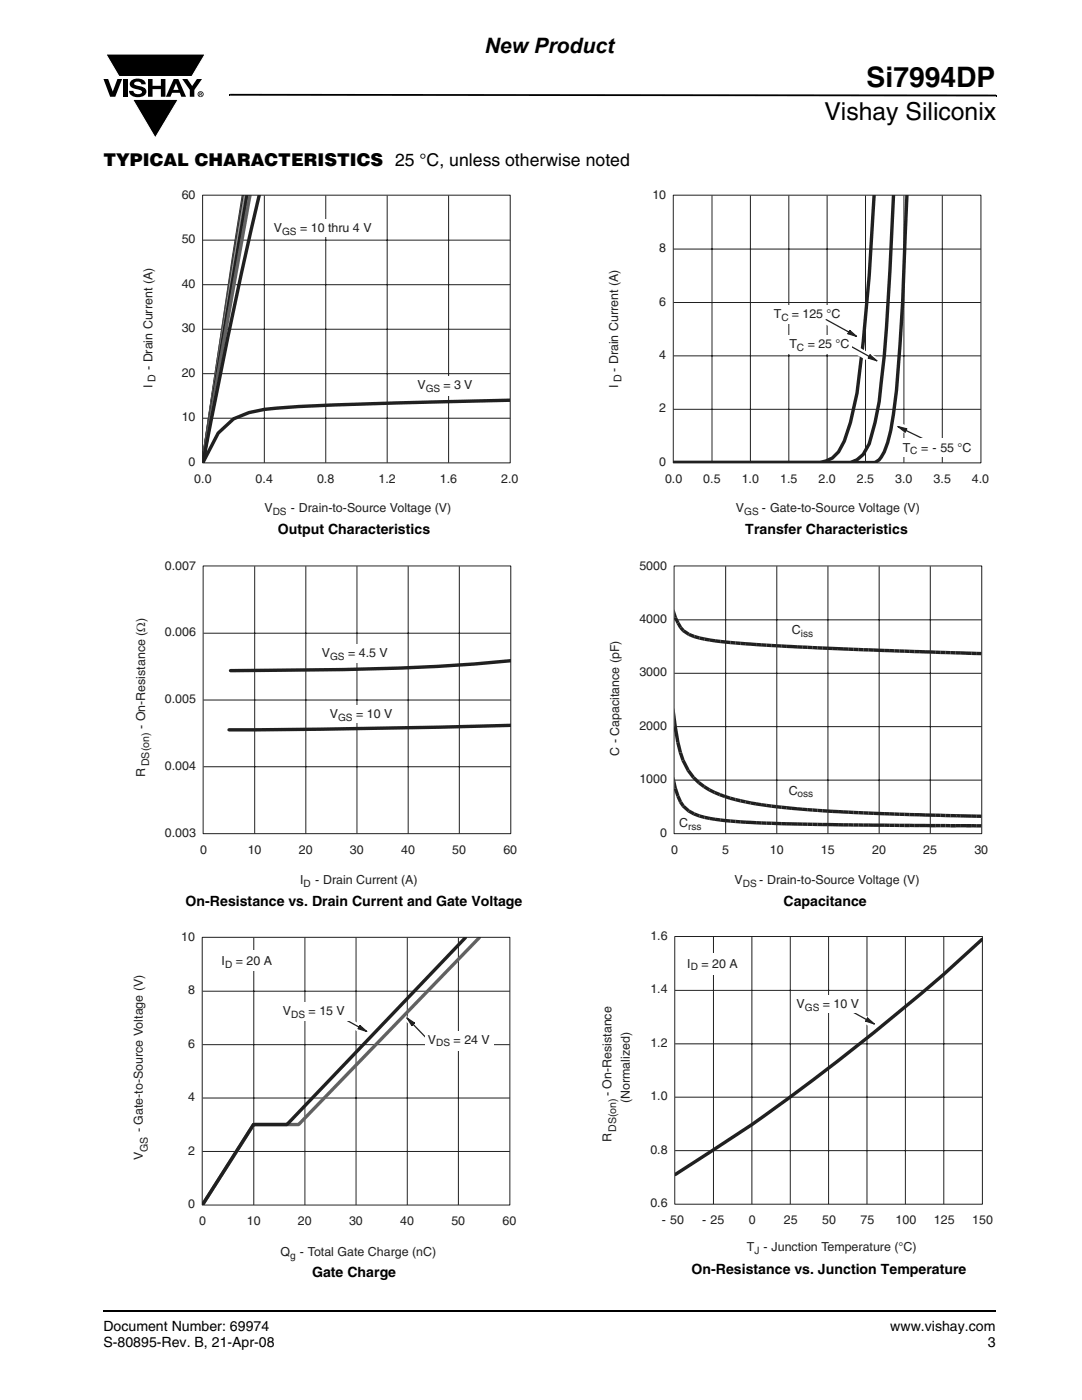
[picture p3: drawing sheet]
<svg xmlns="http://www.w3.org/2000/svg" width="216mm" height="279mm" viewBox="0 0 216 279" stroke-linecap="round" stroke-linejoin="round" font-family="sans-serif">
<path d="M20.5 261.5h.1v.4h-.1z" fill="#000"/>
<path d="M20.6 261.7h178.2" fill="none" stroke="#000" stroke-width=".36"/>
<path d="M20.6 10.7h20.5v17h-20.5z" fill="#fff"/>
<g fill="#000">
<path d="M20.6 15.8h1l.9 2.5 .9-2.5h1l-1.4 3.5h-1zM21.1 10.8h19.8l-2.6 4.5h-14.6zM24.5 15.8h.9v3.5h-.9zM26.2 16.1a2.08 2.08 0 0 1 2.8 .3l.1 .4h-.9a.78 .78 0 0 0-.7-.5 .78 .78 0 0 0-.7 .4l.2 .3 1 .2a1.06 1.06 0 0 1 1.2 1 1.06 1.06 0 0 1-1.1 1.1 1.71 1.71 0 0 1-2.3-1.2h.8a.95 .95 0 0 0 .8 .7 .95 .95 0 0 0 .9-.4 1.3 1.3 0 0 0-1.2-.6 1.02 1.02 0 0 1-1-.6 1.02 1.02 0 0 1 .1-1.1zM29.5 15.8h.9v1.3h1.7v-1.3h.9v3.5h-.9v-1.5h-1.7v1.5h-.9zM26.5 19.8h9.1l-4.6 7.7zM36.4 15.8h1l.9 1.4 1-1.4h1l-1.5 2.2v1.3h-.9v-1.4zM45.7 18.7h.2v.4h-.2zM45.9 18.7l152.9 .2v.3l-152.9-.1zM198.8 18.9h.1v.3h-.1z"/>
<path d="M35.1 16.6l-.5 1.3h1zM34.7 15.8h.9l1.5 3.5h-.9l-.3-.8h-1.6l-.3 .8h-.9z"/>
<path d="M39.9 18.6v.1h.2v-.1zM39.8 18.5h.4l.1 .2-.2 .1 .2 .3-.3-.3-.1 .3h-.1zM39.6 18.8a.45 .45 0 0 0 .9 0 .45 .45 0 0 0-.9 0zM39.4 18.8a.6 .6 0 0 1 1.2 0 .6 .6 0 0 1-1.2 0z"/>
</g>
<path d="M21.1 10.8h19.8l-2.6 4.5h-14.5zM26.5 19.8h9.1l-4.6 7.7z" fill="none" stroke="#fff" stroke-width=".2"/>
<path d="M28.3 37.5h75.2v65.6h-75.2z" fill="#fff"/>
<path d="M40.4 39h61.4v53.4h-61.4zM52.7 39v53.4M65 39v53.4M77.3 39v53.4M89.5 39v53.4M40.5 56.8h61.3M40.5 47.9h61.3M40.5 74.6h61.3M40.5 65.7h61.3M40.5 83.5h61.3" fill="none" stroke="#231f20" stroke-width=".2"/>
<path d="M48.6 39l-8.1 53.3M48.8 39l-8.3 53.3M49.3 39l-5.8 34.2-3 19.1M51.7 39a1284.9 1284.9 0 0 0-11.2 53.3M101.8 79.9l-25.6 .6a351.6 351.6 0 0 0-23.5 1.2l-3 .6-3.1 1.3-3.1 2.8-3 5.9" fill="none" stroke="#231f20" stroke-width=".68"/>
<path d="M48.7 39l-5.2 32.8-3 20.5 9.4-53.3" fill="none" stroke="#636366" stroke-width=".68"/>
<path d="M49 39l-8.5 53.3" fill="none" stroke="#929497" stroke-width=".68"/>
<g fill="#fff">
<path d="M53.2 43.8h20.8v3.6h-20.8z"/>
<path d="M82.9 75.1h12.2v3.8h-12.2z"/>
<path d="M26.8 111.5h76.4v66h-76.4z"/>
</g>
<path d="M40.5 112.9h61.4v53.5h-61.4zM50.8 113v53.4M61 113v53.4M71.2 113v53.4M81.4 113v53.4M91.7 113v53.4M40.6 139.7h61.3M40.6 126.4h61.3M40.6 153h61.3" fill="none" stroke="#231f20" stroke-width=".2"/>
<path d="M101.9 131.9a518.7 518.7 0 0 1-50.9 1.9h-5M101.9 144.8a2104.4 2104.4 0 0 1-56.2 .9" fill="none" stroke="#231f20" stroke-width=".68"/>
<g fill="#fff">
<path d="M63.7 128.7h13.7v3.6h-13.7z"/>
<path d="M65.4 140.8h12.9v3.5h-12.9z"/>
<path d="M26.4 185.7h76.6v66h-76.6z"/>
</g>
<path d="M40.4 187.1h61.3v53.4h-61.3zM40.4 197.8h61.3M50.6 187.1v53.4M60.8 187.1v53.4M71 187.1v53.4M81.3 187.1v53.4M91.5 187.1v53.4M40.4 219.1h61.3M40.4 208.5h61.3M40.4 229.8h61.3" fill="none" stroke="#231f20" stroke-width=".2"/>
<path d="M95.6 187.1l-36 37.3h-9l-10.2 16" fill="none" stroke="#636366" stroke-width=".68"/>
<path d="M92.9 187.1l-35.6 37.3h-6.7l-10.2 16" fill="none" stroke="#231f20" stroke-width=".68"/>
<path d="M43.4 189.7h14.5v4h-14.5z" fill="#fff"/>
<path d="M80.7 203.5l1.1-1.1 5.1 5.3-1.1 1.1z" fill-rule="evenodd" fill="#fff"/>
<path d="M81.2 203.2l1.5 1-.5 .5z" fill="#231f20"/>
<path d="M81.2 203.2l1.5 1-.5 .5zM82.4 204.4l3.6 3.7" fill="none" stroke="#231f20" stroke-width=".25"/>
<path d="M84.8 205.8h13.7v3.8h-13.7z" fill="#fff"/>
<path d="M67.1 201.8l6.5 3.6-.8 1.3-6.4-3.6z" fill-rule="evenodd" fill="#fff"/>
<path d="M71.8 204.7l1.4 1.1-1.7-.5z" fill="#231f20"/>
<path d="M67.1 202.5l4.6 2.5M71.8 204.7l1.4 1.1-1.7-.5z" fill="none" stroke="#231f20" stroke-width=".25"/>
<g fill="#fff">
<path d="M55.5 200h14.4v3.7h-14.4z"/>
<path d="M121.2 37.5h76.2v65.6h-76.2z"/>
</g>
<path d="M134.3 39h61.4v53.4h-61.4zM142.1 39v53.4M149.7 39v53.4M157.4 39v53.4M165 39v53.4M172.7 39v53.4M180.4 39v53.4M188 39v53.4M134.4 49.7h61.3M134.4 71h61.3M134.4 60.4h61.3M134.4 81.7h61.3" fill="none" stroke="#231f20" stroke-width=".2"/>
<path d="M174.4 39l-1 16-1.2 13.3-1.2 10.2-1.3 5.8-1.2 3.7a5.7 5.7 0 0 1-4.9 4.3h-29.2M178.3 39l-.8 16.9a351.9 351.9 0 0 1-2.1 24.2l-.8 4.2-1.2 4.3-1.2 2.1-1.2 1.1-1.3 .5h-35.3M181 39l-.9 21.3-.5 8.6a92.3 92.3 0 0 1-2.5 19.4 5.6 5.6 0 0 1-2.5 4h-40.2" fill="none" stroke="#231f20" stroke-width=".68"/>
<path d="M179.5 84.3l6.6 3.2-.7 1.4-6.6-3.3z" fill-rule="evenodd" fill="#fff"/>
<path d="M179.2 85.1l1.7 .5-.3 .6z" fill="#231f20"/>
<path d="M179.2 85.1l1.7 .5-.3 .6zM180.7 85.9l4.7 2.3" fill="none" stroke="#231f20" stroke-width=".25"/>
<path d="M153.4 60.9h14.8v3.8h-14.8z" fill="#fff"/>
<path d="M168.9 67.9l6.5 3.6-.8 1.3-6.4-3.5z" fill-rule="evenodd" fill="#fff"/>
<path d="M173.6 70.8l1.3 1.2-1.6-.5z" fill="#231f20"/>
<path d="M168.9 68.6l4.6 2.6M173.6 70.8l1.3 1.2-1.6-.5z" fill="none" stroke="#231f20" stroke-width=".25"/>
<g fill="#fff">
<path d="M156.1 66.9h13.9v3.6h-13.9z"/>
<path d="M179.2 87.6h15.5v3.6h-15.5z"/>
</g>
<path d="M164.8 63.1l6.5 3.5-.7 1.4-6.5-3.6z" fill-rule="evenodd" fill="#fff"/>
<path d="M169.6 66l1.3 1.1-1.7-.5z" fill="#231f20"/>
<path d="M164.8 63.8l4.7 2.5M169.6 66l1.3 1.1-1.7-.5z" fill="none" stroke="#231f20" stroke-width=".25"/>
<path d="M121.4 111.5h75.8v66h-75.8z" fill="#fff"/>
<path d="M144.8 113v53.4M155 113v53.4M165.2 113v53.4M175.4 113v53.4M185.6 113v53.4M134.6 134.4h61.3M134.6 123.7h61.3M134.6 155.7h61.3M134.6 145h61.3" fill="none" stroke="#231f20" stroke-width=".2"/>
<g fill="#231f20">
<path d="M134.6 141.2l.5 3.8-.6 .1 .1 1.3z" fill-rule="evenodd"/>
<path d="M134.5 145.1l.6-.1 .5 3-.7 .2z" fill-rule="evenodd"/>
<path d="M134.9 148.2l.7-.2 .5 2.1-.7 .2z" fill-rule="evenodd"/>
<path d="M135.4 150.3l.7-.2 .5 1.5-.6 .3z" fill-rule="evenodd"/>
<path d="M136 151.9l.6-.3 1 2-.6 .4z" fill-rule="evenodd"/>
<path d="M137 154l.6-.4 1 1.3-.5 .5z" fill-rule="evenodd"/>
<path d="M138.1 155.4l.5-.5 1.1 1-.5 .5z" fill-rule="evenodd"/>
<path d="M139.7 155.9l1 .8-.4 .6-1.1-.9z" fill-rule="evenodd"/>
<path d="M140.7 156.7l1 .6-.3 .6-1.1-.6z" fill-rule="evenodd"/>
<path d="M141.7 157.3l1 .5-.3 .7-1-.6z" fill-rule="evenodd"/>
<path d="M142.7 157.8l1.1 .5-.3 .6-1.1-.4z" fill-rule="evenodd"/>
<path d="M143.8 158.3l1 .4-.2 .6-1.1-.4z" fill-rule="evenodd"/>
<path d="M144.8 158.7l1 .3-.2 .6-1-.3z" fill-rule="evenodd"/>
<path d="M145.8 159l1 .2-.2 .7-1-.3z" fill-rule="evenodd"/>
<path d="M146.8 159.2l1 .3-.1 .7-1.1-.3z" fill-rule="evenodd"/>
<path d="M147.8 159.5l1.1 .2-.2 .7-1-.2z" fill-rule="evenodd"/>
<path d="M148.9 159.7l1 .2-.2 .7-1-.2z" fill-rule="evenodd"/>
<path d="M149.9 159.9l1 .2-.1 .7-1.1-.2z" fill-rule="evenodd"/>
<path d="M150.9 160.1l1 .2-.1 .6-1-.1z" fill-rule="evenodd"/>
<path d="M151.9 160.3l1 .1-.1 .7-1-.2z" fill-rule="evenodd"/>
<path d="M152.9 160.4l1.1 .1-.1 .7-1.1-.1z" fill-rule="evenodd"/>
<path d="M154 160.5l1 .2-.1 .6-1-.1z" fill-rule="evenodd"/>
<path d="M155 160.7l1 .1-.1 .6-1-.1z" fill-rule="evenodd"/>
<path d="M156 160.8l1 .1-.1 .7-1-.2z" fill-rule="evenodd"/>
<path d="M157 160.9l1 .1v.7l-1.1-.1z" fill-rule="evenodd"/>
<path d="M158 161l1.1 .1-.1 .6h-1z" fill-rule="evenodd"/>
<path d="M159.1 161.1l1 .1-.1 .6-1-.1z" fill-rule="evenodd"/>
<path d="M160.1 161.2l1 .1v.6l-1.1-.1z" fill-rule="evenodd"/>
<path d="M161.1 161.3h1v.7l-1-.1z" fill-rule="evenodd"/>
<path d="M162.1 161.3l1 .1v.7l-1-.1z" fill-rule="evenodd"/>
<path d="M163.1 161.4l1.1 .1-.1 .6h-1z" fill-rule="evenodd"/>
<path d="M164.2 161.5h1l-.1 .7-1-.1z" fill-rule="evenodd"/>
<path d="M165.2 161.5l1 .1v.7l-1.1-.1z" fill-rule="evenodd"/>
<path d="M166.2 161.6h1v.7h-1z" fill-rule="evenodd"/>
<path d="M167.2 161.6l1 .1v.7l-1-.1z" fill-rule="evenodd"/>
<path d="M168.2 161.7h1.1l-.1 .7h-1z" fill-rule="evenodd"/>
<path d="M169.3 161.7l1 .1v.7l-1.1-.1z" fill-rule="evenodd"/>
<path d="M170.3 161.8h1v.7h-1z" fill-rule="evenodd"/>
<path d="M171.3 161.8l1 .1v.7l-1-.1z" fill-rule="evenodd"/>
<path d="M172.3 161.9h1.1l-.2 .7h-.9z" fill-rule="evenodd"/>
<path d="M173.4 161.9l1 .1-.1 .7-1.1-.1z" fill-rule="evenodd"/>
<path d="M174.4 162h1v.7h-1.1z" fill-rule="evenodd"/>
<path d="M175.4 162l1 .1v.6h-1z" fill-rule="evenodd"/>
<path d="M176.4 162.1h1v.7l-1-.1z" fill-rule="evenodd"/>
<path d="M177.4 162.1h1.1l-.1 .7h-1z" fill-rule="evenodd"/>
<path d="M178.5 162.1l1 .1v.6h-1.1z" fill-rule="evenodd"/>
<path d="M179.5 162.2h1v.7l-1-.1z" fill-rule="evenodd"/>
<path d="M180.5 162.2h1v.7h-1z" fill-rule="evenodd"/>
<path d="M181.5 162.2h1l.1 .7h-1.1z" fill-rule="evenodd"/>
<path d="M182.5 162.2l1.1 .1v.6h-1z" fill-rule="evenodd"/>
<path d="M183.6 162.3h1v.7l-1-.1z" fill-rule="evenodd"/>
<path d="M184.6 162.3h1v.7h-1z" fill-rule="evenodd"/>
<path d="M185.6 162.3l1 .1v.6h-1z" fill-rule="evenodd"/>
<path d="M186.6 162.4h1.1l-.1 .7-1-.1z" fill-rule="evenodd"/>
<path d="M187.7 162.4h1v.7h-1.1z" fill-rule="evenodd"/>
<path d="M188.7 162.4h1v.7h-1z" fill-rule="evenodd"/>
<path d="M189.7 162.4l1 .1 .3 .6h-1.3z" fill-rule="evenodd"/>
<path d="M190.7 162.5h1v.7l-.7-.1z" fill-rule="evenodd"/>
<path d="M191.7 162.5h1.1l-.1 .7h-1z" fill-rule="evenodd"/>
<path d="M192.8 162.5h1v.7h-1.1z" fill-rule="evenodd"/>
<path d="M193.8 162.5h1v.7h-1z" fill-rule="evenodd"/>
<path d="M194.8 162.5l1 .1v.6h-1z" fill-rule="evenodd"/>
<path d="M134.6 155l.5 2.2-.6 .2 .1 .6z" fill-rule="evenodd"/>
<path d="M134.5 157.4l.6-.2 .5 1.6-.6 .2z" fill-rule="evenodd"/>
<path d="M135 159l.6-.2 .5 1.1-.6 .3z" fill-rule="evenodd"/>
<path d="M135.5 160.2l.6-.3 .5 .8-.5 .4z" fill-rule="evenodd"/>
<path d="M136.1 161.1l.5-.4 1 .9-.4 .5z" fill-rule="evenodd"/>
<path d="M137.6 161.6l1 .5-.2 .7-1.2-.7z" fill-rule="evenodd"/>
<path d="M138.6 162.1l1.1 .4-.2 .7-1.1-.4z" fill-rule="evenodd"/>
<path d="M139.7 162.5l1 .3-.2 .7-1-.3z" fill-rule="evenodd"/>
<path d="M140.7 162.8l1 .2-.1 .7-1.1-.2z" fill-rule="evenodd"/>
<path d="M141.7 163l1 .2-.1 .6-1-.1z" fill-rule="evenodd"/>
<path d="M142.7 163.2l1.1 .1-.1 .7-1.1-.2z" fill-rule="evenodd"/>
<path d="M143.8 163.3l1 .1-.1 .7-1-.1z" fill-rule="evenodd"/>
<path d="M144.8 163.4l1 .1-.1 .7-1-.1z" fill-rule="evenodd"/>
<path d="M145.8 163.5l1 .1v.7l-1.1-.1z" fill-rule="evenodd"/>
<path d="M146.8 163.6l1 .1v.7l-1-.1z" fill-rule="evenodd"/>
<path d="M147.8 163.7l1.1 .1-.1 .6h-1z" fill-rule="evenodd"/>
<path d="M148.9 163.8h1l-.1 .7-1-.1z" fill-rule="evenodd"/>
<path d="M149.9 163.8l1 .1v.6h-1.1z" fill-rule="evenodd"/>
<path d="M150.9 163.9h1v.7l-1-.1z" fill-rule="evenodd"/>
<path d="M151.9 163.9h1v.7h-1z" fill-rule="evenodd"/>
<path d="M152.9 163.9l1.1 .1-.1 .6h-1z" fill-rule="evenodd"/>
<path d="M154 164h1v.7l-1.1-.1z" fill-rule="evenodd"/>
<path d="M155 164h1v.7h-1z" fill-rule="evenodd"/>
<path d="M156 164l1 .1v.6h-1z" fill-rule="evenodd"/>
<path d="M157 164.1h1v.7l-1-.1z" fill-rule="evenodd"/>
<path d="M158 164.1h1.1l-.1 .7h-1z" fill-rule="evenodd"/>
<path d="M159.1 164.1h1v.7h-1.1z" fill-rule="evenodd"/>
<path d="M160.1 164.1l1 .1v.6h-1z" fill-rule="evenodd"/>
<path d="M161.1 164.2h1v.7l-1-.1z" fill-rule="evenodd"/>
<path d="M162.1 164.2h1v.7h-1z" fill-rule="evenodd"/>
<path d="M163.1 164.2h1.1v.7h-1.1z" fill-rule="evenodd"/>
<path d="M164.2 164.2h1v.7h-1z" fill-rule="evenodd"/>
<path d="M165.2 164.2h1v.7h-1z" fill-rule="evenodd"/>
<path d="M166.2 164.2l1 .1v.6h-1z" fill-rule="evenodd"/>
<path d="M167.2 164.3h1v.7l-1-.1z" fill-rule="evenodd"/>
<path d="M168.2 164.3h1.1v.7h-1.1z" fill-rule="evenodd"/>
<path d="M169.3 164.3h1v.7h-1z" fill-rule="evenodd"/>
<path d="M170.3 164.3h1v.7h-1z" fill-rule="evenodd"/>
<path d="M171.3 164.3h1l.1 .7h-1.1z" fill-rule="evenodd"/>
<path d="M172.3 164.3h1.1v.7h-1z" fill-rule="evenodd"/>
<path d="M173.4 164.3h1v.7h-1z" fill-rule="evenodd"/>
<path d="M174.4 164.3h1v.7h-1z" fill-rule="evenodd"/>
<path d="M175.4 164.3h1v.7h-1z" fill-rule="evenodd"/>
<path d="M176.4 164.3l1 .1 .1 .6h-1.1z" fill-rule="evenodd"/>
<path d="M177.4 164.4h1.1v.6h-1z" fill-rule="evenodd"/>
<path d="M178.5 164.4h1v.7l-1-.1z" fill-rule="evenodd"/>
<path d="M179.5 164.4h1v.7h-1z" fill-rule="evenodd"/>
</g>
<path d="M181 164.4v.7" fill="none" stroke="#231f20" stroke-width="1" stroke-linecap="butt"/>
<g fill="#231f20">
<path d="M181.5 164.4h1v.7h-1z" fill-rule="evenodd"/>
<path d="M182.5 164.4h1.1v.7h-1.1z" fill-rule="evenodd"/>
<path d="M183.6 164.4h1v.7h-1z" fill-rule="evenodd"/>
<path d="M184.6 164.4h1v.7h-1z" fill-rule="evenodd"/>
</g>
<path d="M186.1 164.4v.7" fill="none" stroke="#231f20" stroke-width="1" stroke-linecap="butt"/>
<g fill="#231f20">
<path d="M186.6 164.4h1.1l-.1 .7h-1z" fill-rule="evenodd"/>
<path d="M187.7 164.4h1v.7h-1.1z" fill-rule="evenodd"/>
<path d="M188.7 164.4l1 .1v.6h-1z" fill-rule="evenodd"/>
</g>
<path d="M190.2 164.5v.6" fill="none" stroke="#231f20" stroke-width="1" stroke-linecap="butt"/>
<g fill="#231f20">
<path d="M190.7 164.5h1v.6h-1z" fill-rule="evenodd"/>
<path d="M191.7 164.5h1.1v.6h-1.1z" fill-rule="evenodd"/>
</g>
<path d="M193.3 164.5v.6" fill="none" stroke="#231f20" stroke-width="1" stroke-linecap="butt"/>
<g fill="#231f20">
<path d="M193.8 164.5h1v.6h-1z" fill-rule="evenodd"/>
<path d="M194.8 164.5h1v.6h-1z" fill-rule="evenodd"/>
<path d="M134.6 121.6l.5 1.5-.6 .3 .1 .3z" fill-rule="evenodd"/>
<path d="M134.5 123.4l.6-.3 .5 1.1-.6 .3z" fill-rule="evenodd"/>
<path d="M135 124.5l.6-.3 .5 .9-.6 .3z" fill-rule="evenodd"/>
<path d="M135.5 125.4l.6-.3 .5 .5-.4 .5z" fill-rule="evenodd"/>
<path d="M136.6 125.6l1 .7-.3 .6-1.1-.8z" fill-rule="evenodd"/>
<path d="M137.6 126.3l1 .4-.2 .7-1.1-.5z" fill-rule="evenodd"/>
<path d="M138.6 126.7l1.1 .3-.2 .7-1.1-.3z" fill-rule="evenodd"/>
<path d="M139.7 127l1 .2-.1 .7-1.1-.2z" fill-rule="evenodd"/>
<path d="M140.7 127.2l1 .2-.1 .7-1-.2z" fill-rule="evenodd"/>
<path d="M141.7 127.4l1 .2-.1 .6-1-.1z" fill-rule="evenodd"/>
<path d="M142.7 127.6l1.1 .1-.1 .7-1.1-.2z" fill-rule="evenodd"/>
<path d="M143.8 127.7l1 .1-.1 .7-1-.1z" fill-rule="evenodd"/>
<path d="M144.8 127.8l1 .1-.1 .7-1-.1z" fill-rule="evenodd"/>
<path d="M145.8 127.9l1 .1-.1 .7-1-.1z" fill-rule="evenodd"/>
<path d="M146.8 128l1 .1v.6h-1.1z" fill-rule="evenodd"/>
<path d="M147.8 128.1h1.1l-.1 .7-1-.1z" fill-rule="evenodd"/>
<path d="M148.9 128.1l1 .1-.1 .7-1-.1z" fill-rule="evenodd"/>
<path d="M149.9 128.2l1 .1v.7l-1.1-.1z" fill-rule="evenodd"/>
<path d="M150.9 128.3l1 .1-.1 .6h-.9z" fill-rule="evenodd"/>
<path d="M151.9 128.4h1v.7l-1.1-.1z" fill-rule="evenodd"/>
<path d="M152.9 128.4l1.1 .1v.7l-1.1-.1z" fill-rule="evenodd"/>
<path d="M154 128.5l1 .1-.1 .6h-.9z" fill-rule="evenodd"/>
<path d="M155 128.6h1v.7l-1.1-.1z" fill-rule="evenodd"/>
<path d="M156 128.6l1 .1v.6h-1z" fill-rule="evenodd"/>
<path d="M157 128.7h1v.7l-1-.1z" fill-rule="evenodd"/>
<path d="M158 128.7l1.1 .1-.1 .6h-1z" fill-rule="evenodd"/>
<path d="M159.1 128.8h1v.7l-1.1-.1z" fill-rule="evenodd"/>
<path d="M160.1 128.8h1v.7h-1z" fill-rule="evenodd"/>
<path d="M161.1 128.8l1 .1v.7l-1-.1z" fill-rule="evenodd"/>
<path d="M162.1 128.9l1 .1v.6h-1z" fill-rule="evenodd"/>
<path d="M163.1 129h1.1l-.1 .7-1-.1z" fill-rule="evenodd"/>
<path d="M164.2 129h1v.7h-1.1z" fill-rule="evenodd"/>
<path d="M165.2 129l1 .1v.7l-1-.1z" fill-rule="evenodd"/>
<path d="M166.2 129.1h1v.7h-1z" fill-rule="evenodd"/>
<path d="M167.2 129.1l1 .1v.6h-1z" fill-rule="evenodd"/>
<path d="M168.2 129.2h1.1l-.1 .7-1-.1z" fill-rule="evenodd"/>
<path d="M169.3 129.2h1v.7h-1.1z" fill-rule="evenodd"/>
<path d="M170.3 129.2l1 .1v.7l-1-.1z" fill-rule="evenodd"/>
<path d="M171.3 129.3h1v.7h-1z" fill-rule="evenodd"/>
<path d="M172.3 129.3l1.1 .1-.1 .6h-1z" fill-rule="evenodd"/>
<path d="M173.4 129.4h1l-.1 .7-1-.1z" fill-rule="evenodd"/>
<path d="M174.4 129.4h1v.7h-1.1z" fill-rule="evenodd"/>
<path d="M175.4 129.4l1 .1v.7l-1-.1z" fill-rule="evenodd"/>
<path d="M176.4 129.5h1v.7h-1z" fill-rule="evenodd"/>
<path d="M177.4 129.5h1.1l-.1 .7h-1z" fill-rule="evenodd"/>
<path d="M178.5 129.5l1 .1-.1 .7-1-.1z" fill-rule="evenodd"/>
<path d="M179.5 129.6h1v.7h-1.1z" fill-rule="evenodd"/>
<path d="M180.5 129.6l1 .1v.6h-1z" fill-rule="evenodd"/>
<path d="M181.5 129.7h1v.7l-1-.1z" fill-rule="evenodd"/>
<path d="M182.5 129.7h1.1l-.1 .7h-1z" fill-rule="evenodd"/>
<path d="M183.6 129.7l1 .1v.6h-1.1z" fill-rule="evenodd"/>
<path d="M184.6 129.8h1v.7l-1-.1z" fill-rule="evenodd"/>
<path d="M185.6 129.8h1v.7h-1z" fill-rule="evenodd"/>
<path d="M186.6 129.8l1.1 .1-.1 .6h-1z" fill-rule="evenodd"/>
<path d="M187.7 129.9h1l-.1 .7-1-.1z" fill-rule="evenodd"/>
<path d="M188.7 129.9h1l-.1 .7h-1z" fill-rule="evenodd"/>
<path d="M189.7 129.9h1v.7h-1.1z" fill-rule="evenodd"/>
<path d="M190.7 129.9l1 .1v.6h-1z" fill-rule="evenodd"/>
<path d="M191.7 130h1.1l-.1 .7-1-.1z" fill-rule="evenodd"/>
<path d="M192.8 130h1l.1 .7h-1.2z" fill-rule="evenodd"/>
<path d="M193.8 130l1 .1v.7l-.9-.1z" fill-rule="evenodd"/>
<path d="M194.8 130.1h1v.7h-1z" fill-rule="evenodd"/>
</g>
<path d="M134.5 112.9h61.4v53.5h-61.4z" fill="none" stroke="#231f20" stroke-width=".2"/>
<path d="M119.9 185.5h78.2v65.2h-78.2z" fill="#fff"/>
<path d="M134.6 186.9h61.4v53.4h-61.4zM134.7 197.7h61.3M142.4 187v53.3M150 187v53.3M157.7 187v53.3M165.3 187v53.3M173 187v53.3M180.7 187v53.3M188.3 187v53.3M134.7 219h61.3M134.7 208.3h61.3M134.7 229.6h61.3" fill="none" stroke="#231f20" stroke-width=".2"/>
<path d="M196 187.5l-7.7 7a503.9 503.9 0 0 1-38.3 30l-15.3 9.9" fill="none" stroke="#231f20" stroke-width=".68"/>
<path d="M168.4 200.3l6.5 3.6-.8 1.3-6.4-3.6z" fill-rule="evenodd" fill="#fff"/>
<path d="M173.1 203.2l1.3 1.1-1.6-.5z" fill="#231f20"/>
<path d="M168.4 201l4.6 2.5M173.1 203.2l1.3 1.1-1.6-.5z" fill="none" stroke="#231f20" stroke-width=".25"/>
<g fill="#fff">
<path d="M158.5 198.7h14v3.6h-14z"/>
<path d="M136.6 190.3h11.5v4.3h-11.5z"/>
</g>
<text font-size="5.6" x="172.9" y="17.4">Si7994DP</text>
<text font-size="4.9" x="164.5" y="24">Vishay Siliconix</text>
<text font-size="4.2" x="96.7" y="10.5">New Product</text>
<text font-size="3.5" x="20.6" y="33">TYPICAL CHARACTERISTICS 25 °C, unless otherwise noted</text>
<g font-size="2.8">
<text x="55.4" y="106.6">Output Characteristics</text>
<text x="148.7" y="106.6">Transfer Characteristics</text>
<text x="37" y="180.8">On-Resistance vs. Drain Current and Gate Voltage</text>
<text x="156.3" y="180.8">Capacitance</text>
<text x="62.3" y="254.9">Gate Charge</text>
<text x="138" y="254.3">On-Resistance vs. Junction Temperature</text>
<text x="20.6" y="265.6">Document Number: 69974</text>
<text x="20.6" y="268.8">S-80895-Rev. B, 21-Apr-08</text>
<text x="177.7" y="265.6">www.vishay.com</text>
<text x="197.1" y="268.8">3</text>
</g>
<g font-size="2.5" fill="#231f20">
<text x="36.3" y="39.7">60</text>
<text x="130.2" y="39.7">10</text>
<text x="54.6" y="46.3">V</text>
<text x="59.9" y="46.3">= 10 thru 4 V</text>
<text x="36.3" y="48.5">50</text>
<text x="131.6" y="50.3">8</text>
<text x="36.3" y="57.4">40</text>
<text x="131.6" y="61">6</text>
<text x="154.4" y="63.4">T</text>
<text x="158" y="63.4">= 125 °C</text>
<text x="36.3" y="66.3">30</text>
<text x="131.6" y="71.6">4</text>
<text x="157.5" y="69.4">T</text>
<text x="161.2" y="69.4">= 25 °C</text>
<text x="30.4" y="77.4" transform="rotate(-90 30.4 77.4)">I</text>
<text x="30.4" y="73.9" transform="rotate(-90 30.4 73.9)">- Drain Current (A)</text>
<text x="36.3" y="75.2">20</text>
<text x="83.3" y="77.6">V</text>
<text x="88.5" y="77.6">= 3 V</text>
<text x="123.3" y="77.4" transform="rotate(-90 123.3 77.4)">I</text>
<text x="123.3" y="74.2" transform="rotate(-90 123.3 74.2)">- Drain Current (A)</text>
<text x="131.6" y="82.3">2</text>
<text x="36.3" y="84.1">10</text>
<text x="37.6" y="92.9">0</text>
<text x="131.6" y="92.9">0</text>
<text x="180.1" y="90.1">T</text>
<text x="183.8" y="90.1">= - 55 °C</text>
<text x="38.8" y="96.4">0.0</text>
<text x="51" y="96.4">0.4</text>
<text x="63.3" y="96.4">0.8</text>
<text x="75.5" y="96.4">1.2</text>
<text x="87.8" y="96.4">1.6</text>
<text x="100" y="96.4">2.0</text>
<text x="132.7" y="96.4">0.0</text>
<text x="140.3" y="96.4">0.5</text>
<text x="148" y="96.4">1.0</text>
<text x="155.7" y="96.4">1.5</text>
<text x="163.3" y="96.4">2.0</text>
<text x="171" y="96.4">2.5</text>
<text x="178.6" y="96.4">3.0</text>
<text x="186.3" y="96.4">3.5</text>
<text x="193.9" y="96.4">4.0</text>
<text x="52.8" y="102.2">V</text>
<text x="58" y="102.2">- Drain-to-Source Voltage (V)</text>
<text x="146.8" y="102.2">V</text>
<text x="152" y="102.2">- Gate-to-Source Voltage (V)</text>
<text x="32.9" y="113.7">0.007</text>
<text x="127.6" y="113.7">5000</text>
<text x="127.6" y="124.3">4000</text>
<text x="32.9" y="127">0.006</text>
<text x="64.2" y="131.2">V</text>
<text x="69.5" y="131.2">= 4.5 V</text>
<text x="158" y="126.6">C</text>
<text x="127.6" y="135">3000</text>
<text x="32.9" y="140.3">0.005</text>
<text x="65.8" y="143.3">V</text>
<text x="71.1" y="143.3">= 10 V</text>
<text x="29" y="145.5" transform="rotate(-90 29 145.5)">- On-Resistance (Ω)</text>
<text x="127.6" y="145.6">2000</text>
<text x="29" y="155" transform="rotate(-90 29 155)">R</text>
<text x="32.9" y="153.6">0.004</text>
<text x="123.5" y="150.8" transform="rotate(-90 123.5 150.8)">C - Capacitance (pF)</text>
<text x="127.6" y="156.3">1000</text>
<text x="157.4" y="158.6">C</text>
<text x="32.9" y="166.9">0.003</text>
<text x="131.7" y="166.9">0</text>
<text x="135.5" y="165.1">C</text>
<text x="39.9" y="170.4">0</text>
<text x="49.4" y="170.4">10</text>
<text x="59.6" y="170.4">20</text>
<text x="69.8" y="170.4">30</text>
<text x="80" y="170.4">40</text>
<text x="90.2" y="170.4">50</text>
<text x="100.5" y="170.4">60</text>
<text x="133.9" y="170.4">0</text>
<text x="144.1" y="170.4">5</text>
<text x="153.6" y="170.4">10</text>
<text x="163.8" y="170.4">15</text>
<text x="174" y="170.4">20</text>
<text x="184.2" y="170.4">25</text>
<text x="194.4" y="170.4">30</text>
<text x="59.9" y="176.5">I</text>
<text x="62.9" y="176.5">- Drain Current (A)</text>
<text x="146.6" y="176.5">V</text>
<text x="151.5" y="176.5">- Drain-to-Source Voltage (V)</text>
<text x="36.2" y="187.8">10</text>
<text x="129.8" y="187.6">1.6</text>
<text x="44.2" y="192.7">I</text>
<text x="47.1" y="192.7">= 20 A</text>
<text x="137.1" y="193.1">I</text>
<text x="140" y="193.1">= 20 A</text>
<text x="37.6" y="198.4">8</text>
<text x="56.4" y="202.6">V</text>
<text x="61.6" y="202.6">= 15 V</text>
<text x="129.8" y="198.3">1.4</text>
<text x="158.9" y="201.2">V</text>
<text x="164.2" y="201.2">= 10 V</text>
<text x="37.6" y="209.1">6</text>
<text x="85.4" y="208.3">V</text>
<text x="90.5" y="208.3">= 24 V</text>
<text x="129.8" y="208.9">1.2</text>
<text x="37.6" y="219.7">4</text>
<text x="122" y="218.8" transform="rotate(-90 122 218.8)">- On-Resistance</text>
<text x="125.7" y="220.2" transform="rotate(-90 125.7 220.2)">(Normalized)</text>
<text x="129.8" y="219.6">1.0</text>
<text x="28.5" y="225.9" transform="rotate(-90 28.5 225.9)">- Gate-to-Source Voltage (V)</text>
<text x="122" y="228" transform="rotate(-90 122 228)">R</text>
<text x="28.5" y="231.4" transform="rotate(-90 28.5 231.4)">V</text>
<text x="37.6" y="230.4">2</text>
<text x="129.8" y="230.3">0.8</text>
<text x="37.6" y="241.1">0</text>
<text x="39.7" y="244.5">0</text>
<text x="49.2" y="244.5">10</text>
<text x="59.4" y="244.5">20</text>
<text x="69.6" y="244.5">30</text>
<text x="79.9" y="244.5">40</text>
<text x="90.1" y="244.5">50</text>
<text x="100.3" y="244.5">60</text>
<text x="129.8" y="240.9">0.6</text>
<text x="132.1" y="244.3">- 50</text>
<text x="140.1" y="244.3">- 25</text>
<text x="149.4" y="244.3">0</text>
<text x="156.4" y="244.3">25</text>
<text x="164" y="244.3">50</text>
<text x="171.7" y="244.3">75</text>
<text x="178.7" y="244.3">100</text>
<text x="186.4" y="244.3">125</text>
<text x="194" y="244.3">150</text>
<text x="56" y="250.8">Q</text>
<text x="59.8" y="250.8">- Total Gate Charge (nC)</text>
<text x="149" y="249.7">T</text>
<text x="152.4" y="249.7">- Junction Temperature (°C)</text>
</g>
<g font-size="2.1" fill="#231f20">
<text x="31" y="76.2" transform="rotate(-90 31 76.2)">D</text>
<text x="124" y="76.3" transform="rotate(-90 124 76.3)">D</text>
<text x="29.8" y="152.9" transform="rotate(-90 29.8 152.9)">DS(on)</text>
<text x="123" y="225.9" transform="rotate(-90 123 225.9)">DS(on)</text>
<text x="29.5" y="229.9" transform="rotate(-90 29.5 229.9)">GS</text>
</g>
<g font-size="2" fill="#231f20">
<text x="56.3" y="46.8">GS</text>
<text x="155.9" y="64">C</text>
<text x="159" y="70">C</text>
<text x="85" y="78.2">GS</text>
<text x="181.6" y="90.7">C</text>
<text x="54.4" y="102.7">DS</text>
<text x="148.5" y="102.7">GS</text>
<text x="65.9" y="131.7">GS</text>
<text x="159.8" y="127.1">iss</text>
<text x="67.5" y="143.9">GS</text>
<text x="159.1" y="159.1">oss</text>
<text x="137.3" y="165.6">rss</text>
<text x="60.6" y="177">D</text>
<text x="148.2" y="177">DS</text>
<text x="44.9" y="193.2">D</text>
<text x="137.8" y="193.7">D</text>
<text x="58.1" y="203.1">DS</text>
<text x="160.6" y="201.7">GS</text>
<text x="87" y="208.8">DS</text>
<text x="57.9" y="251.3">g</text>
<text x="150.5" y="250.3">J</text>
</g>
</svg>
